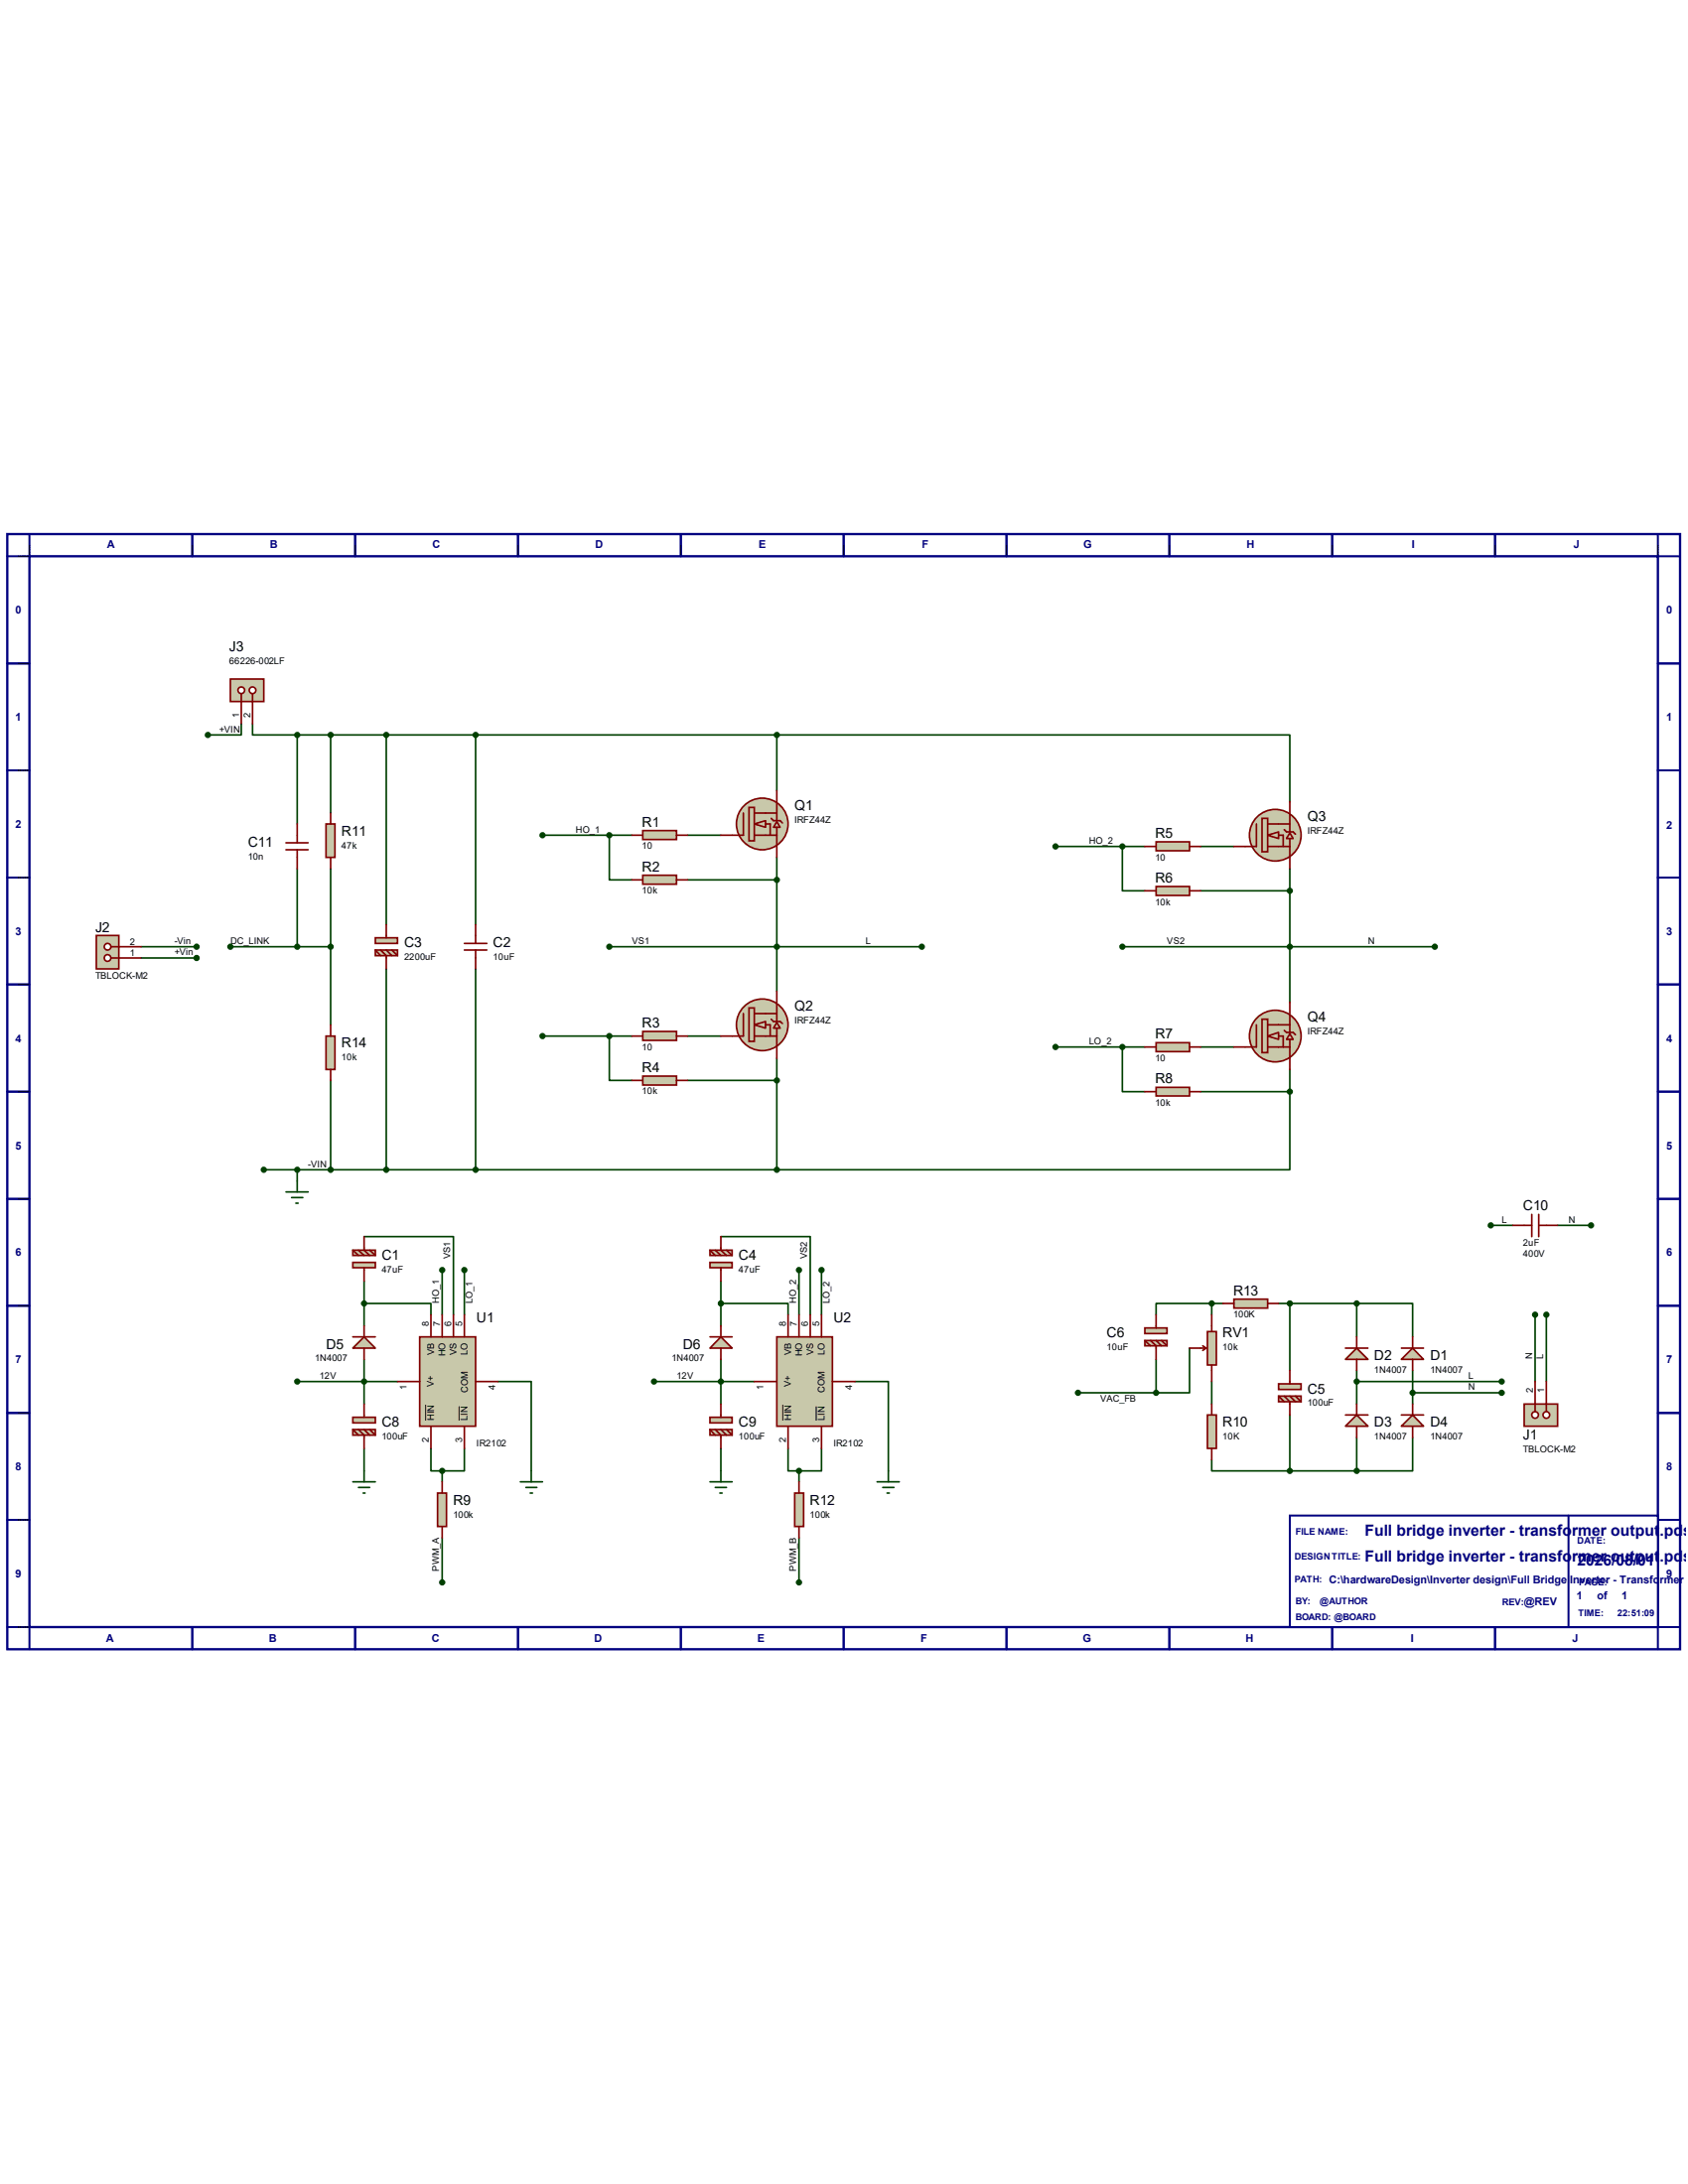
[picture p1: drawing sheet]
<svg xmlns="http://www.w3.org/2000/svg" width="216mm" height="279mm" viewBox="0 0 216 279" stroke-linecap="round" stroke-linejoin="round" font-family="sans-serif">
<path d="M.9 68.3h214v142.7h-214zM3.8 71.2h208.2v137h-208.2z" fill="none" stroke="#000080" stroke-width=".3"/>
<g fill="none" stroke="#000080" stroke-width=".25">
<path d="M3.8 68.3v2.9h-2.9M24.6 68.3v2.9M45.4 68.3v2.9M66.3 68.3v2.9M87.1 68.3v2.9M107.9 68.3v2.9M128.7 68.3v2.9M149.6 68.3v2.9M170.4 68.3v2.9M191.2 68.3v2.9M212 68.3v2.9h2.9M.9 84.9h2.9"/>
<path d="M.9 98.6h2.9M212 84.9h2.9M212 98.6h2.9M.9 112.3h2.9M212 112.3h2.9M.9 125.9h2.9M.9 139.7h2.9M212 125.9h2.9M212 139.7h2.9M.9 153.4h2.9M212 153.4h2.9M.9 167h2.9"/>
<path d="M212 167h2.9M.9 180.8h2.9M.9 194.4h2.9M212 180.8h2.9M212 194.4h2.9M.9 208.2h2.9v2.8M24.6 208.2v2.8M45.4 208.2v2.8M66.3 208.2v2.8M87.1 208.2v2.8M107.9 208.2v2.8M128.7 208.2v2.8"/>
<path d="M149.6 208.2v2.8M170.4 208.2v2.8M191.2 208.2v2.8M214.9 208.2h-2.9v2.8"/>
</g>
<g fill="none" stroke="#000" stroke-width=".13">
<path d="M2.3 71.2h1.4M3.8 69.8v1.2M24.6 69.8v1.2M45.4 69.8l.1 1.2M66.3 69.8v1.2M87.1 69.8v1.2M107.9 69.8v1.2M128.7 69.8l.1 1.2M149.6 69.8v1.2M170.4 69.8v1.2M191.2 69.8l.1 1.2M212 69.8l.1 1.2"/>
<path d="M2.3 84.9h1.4M2.3 98.6h1.4M2.3 112.3h1.4M2.3 125.9h1.4M2.3 139.7h1.4M2.3 153.4h1.4M2.3 167h1.4M2.3 180.8h1.4M2.3 194.4h1.4M2.3 208.2h1.4"/>
</g>
<path d="M165 193.9h47v14.3h-47z" fill="#fff" stroke="#000080" stroke-width=".25"/>
<path d="M200.6 193.9v14.3" fill="none" stroke="#000080" stroke-width=".25"/>
<g fill="none" stroke="#004000" stroke-width=".21">
<path d="M30.9 92.6v1.4h-4.3M32.3 92.6v1.4h5.7M38 94h61.4M38 94v11.4M42.3 94v10M49.4 94v24.3M60.8 94v24.3M99.4 94h65.6v8.6M99.4 94v7.1M38 111.1v10M42.3 111.1v20M69.4 106.8h11.4"/>
<path d="M77.9 106.8v5.8h2.9M87.9 106.8h4.3M87.9 112.6h11.5M99.4 109.7v17.1M135 108.3h11.4M143.6 108.3v5.7h2.8M153.5 108.3h4.3M153.5 114h11.5M165 111.1v17.1M18 121.1h7.1M18 122.6h7.1M29.5 121.1h12.8"/>
<path d="M42.3 138.2v11.4M49.4 124v25.6M60.8 124v25.6M69.4 132.5h11.4M77.9 132.5v5.7h2.9M77.9 121.1h40M87.9 132.5h4.3M87.9 138.2h11.5M99.4 135.4v14.2M135 133.9h11.4M143.6 133.9v5.8h2.8M143.6 121.1h39.9"/>
<path d="M153.5 133.9h4.3M153.5 139.7h11.5M165 139.7v9.9h-65.6M165 136.8v2.9M33.7 149.6h65.7M38 149.6v1.5M46.6 158.2h11.4v10M92.2 158.2h11.4v10M190.7 156.8h2.8M199.2 156.8h4.3M38 176.7h12.8M46.6 166.8h8.5v1.4"/>
<path d="M46.6 163.9v5.7M46.6 173.9v5.7M56.6 162.5v5.7M59.4 162.5v5.7M63.7 176.7h4.2v11.5M83.7 176.7h12.8M92.2 166.8h8.6v1.4M92.2 163.9v5.7M92.2 173.9v5.7M102.2 162.5v5.7M105.1 162.5v5.7M109.3 176.7h4.3v11.5"/>
<path d="M137.9 178.2h10M147.9 173.9v4.3M152.1 172.5v5.7h-4.2M155 166.8h-7.1v1.4M155 166.8h1.4M155 166.8v1.4M155 176.7v2.9M163.5 166.8h10M165 166.8v8.5M173.5 166.8h7.2v4.2M173.5 166.8v4.2M173.5 175.3v4.3"/>
<path d="M173.5 176.7h18.6M180.7 175.3v4.3M180.7 178.2h11.4M196.3 168.2v8.5M197.8 168.2v8.5M46.6 185.3v2.9M55.1 185.3v2.9h1.5M56.6 188.2v1.4M56.6 196.7v5.7M59.4 185.3v2.9h-2.8M92.2 185.3v2.9M100.8 185.3v2.9h1.4"/>
<path d="M102.2 188.2v1.4M102.2 196.7v5.7M105.1 185.3v2.9h-2.9M155 186.7v1.5h10M165 181v7.2M165 188.2h8.5M173.5 183.9v4.3M180.7 183.9v4.3h-7.2"/>
</g>
<g fill="#c8c8aa" stroke="#800000" stroke-width=".21">
<path d="M96.5 105.4l1.4-.4v.8z"/>
<path d="M95.8 103.3h.7v4.3h-.7z"/>
<circle cx="97.5" cy="105.4" r="3.3"/>
</g>
<path d="M95.1 104v2.8h-1.5M96.5 106.8h2.9M96.5 104h2.9M97.9 105.4h.6v1.4" fill="none" stroke="#800000" stroke-width=".21"/>
<path d="M99.4 105.1l.4 .7h-.9z" fill="#c8c8aa" stroke="#800000" stroke-width=".21"/>
<path d="M92.2 106.8h1.4M98.6 104.7l.3 .3h.9l.3 .3M99.4 101.1v1.5M99.4 102.7v2.3M99.4 105.8v3.9" fill="none" stroke="#800000" stroke-width=".21"/>
<g fill="#c8c8aa" stroke="#800000" stroke-width=".21">
<path d="M96.5 131.1l1.4-.4v.8z"/>
<path d="M95.8 128.9h.7v4.3h-.7z"/>
<circle cx="97.5" cy="131.1" r="3.3"/>
</g>
<path d="M95.1 129.7v2.8h-1.5M96.5 132.5h2.9M96.5 129.7h2.9M97.9 131.1h.6v1.4" fill="none" stroke="#800000" stroke-width=".21"/>
<path d="M99.4 130.8l.4 .7h-.9z" fill="#c8c8aa" stroke="#800000" stroke-width=".21"/>
<path d="M92.2 132.5h1.4M98.6 130.4l.3 .3h.9l.3 .2M99.4 126.8v1.4M99.4 128.4v2.3M99.4 131.5v3.9" fill="none" stroke="#800000" stroke-width=".21"/>
<g fill="#004000" stroke="#004000" stroke-width=".21">
<circle cx="99.4" cy="138.2" r=".3"/>
<circle cx="69.4" cy="106.8" r=".3"/>
</g>
<g fill="#c8c8aa" stroke="#800000" stroke-width=".21">
<path d="M162.1 106.8l1.4-.4v.9z"/>
<path d="M161.4 104.7h.7v4.3h-.7z"/>
<circle cx="163.1" cy="106.8" r="3.3"/>
</g>
<path d="M160.7 105.4v2.9h-1.4M162.1 108.3h2.9M162.1 105.4h2.9M163.5 106.8h.6v1.5" fill="none" stroke="#800000" stroke-width=".21"/>
<path d="M165 106.6l.4 .7h-.9z" fill="#c8c8aa" stroke="#800000" stroke-width=".21"/>
<path d="M157.8 108.3h1.5M164.3 106.1l.2 .3h.9l.3 .3M165 102.6v1.4M165 104.1v2.3M165 107.3v3.8" fill="none" stroke="#800000" stroke-width=".21"/>
<g fill="#c8c8aa" stroke="#800000" stroke-width=".21">
<path d="M162.1 132.5l1.4-.4v.9z"/>
<path d="M161.4 130.4h.7v4.3h-.7z"/>
<circle cx="163.1" cy="132.5" r="3.3"/>
</g>
<path d="M160.7 131.1v2.8h-1.4M162.1 133.9h2.9M162.1 131.1h2.9M163.5 132.5h.6v1.4" fill="none" stroke="#800000" stroke-width=".21"/>
<path d="M165 132.2l.4 .8h-.9z" fill="#c8c8aa" stroke="#800000" stroke-width=".21"/>
<path d="M157.8 133.9h1.5M164.3 131.8l.2 .3h.9l.3 .3M165 128.2v1.5M165 129.8v2.3M165 133v3.8" fill="none" stroke="#800000" stroke-width=".21"/>
<g fill="#004000" stroke="#004000" stroke-width=".21">
<circle cx="165" cy="114" r=".3"/>
<circle cx="165" cy="139.7" r=".3"/>
<circle cx="165" cy="121.1" r=".3"/>
<circle cx="183.5" cy="121.1" r=".3"/>
<circle cx="99.4" cy="121.1" r=".3"/>
<circle cx="117.9" cy="121.1" r=".3"/>
<circle cx="99.4" cy="94" r=".3"/>
<circle cx="99.4" cy="149.6" r=".3"/>
</g>
<g fill="#c8c8aa" stroke="#800000" stroke-width=".21">
<path d="M48 120h2.8v.7h-2.8z"/>
<path d="M48 121.5h2.8v.8h-2.8z"/>
</g>
<path d="M49.4 118.3v1.7M48 121.5l.7 .8M48.7 121.5l.7 .8v1.7M49.4 121.5l.7 .8M50.1 121.5l.7 .8" fill="none" stroke="#800000" stroke-width=".21"/>
<g fill="#004000" stroke="#004000" stroke-width=".21">
<circle cx="49.4" cy="94" r=".3"/>
<circle cx="49.4" cy="149.6" r=".3"/>
<circle cx="60.8" cy="94" r=".3"/>
<circle cx="60.8" cy="149.6" r=".3"/>
</g>
<path d="M82.2 106.3h4.3v1.1h-4.3z" fill="#c8c8aa" stroke="#800000" stroke-width=".21"/>
<path d="M80.8 106.8h1.4M86.5 106.8h1.4" fill="none" stroke="#800000" stroke-width=".21"/>
<path d="M82.2 112h4.3v1.1h-4.3z" fill="#c8c8aa" stroke="#800000" stroke-width=".21"/>
<path d="M80.8 112.6h1.4M86.5 112.6h1.4" fill="none" stroke="#800000" stroke-width=".21"/>
<g fill="#004000" stroke="#004000" stroke-width=".21">
<circle cx="99.4" cy="112.6" r=".3"/>
<circle cx="77.9" cy="106.8" r=".3"/>
<circle cx="69.4" cy="132.5" r=".3"/>
</g>
<path d="M82.2 132h4.3v1.1h-4.3z" fill="#c8c8aa" stroke="#800000" stroke-width=".21"/>
<path d="M80.8 132.5h1.4M86.5 132.5h1.4" fill="none" stroke="#800000" stroke-width=".21"/>
<path d="M82.2 137.7h4.3v1.1h-4.3z" fill="#c8c8aa" stroke="#800000" stroke-width=".21"/>
<path d="M80.8 138.2h1.4M86.5 138.2h1.4" fill="none" stroke="#800000" stroke-width=".21"/>
<g fill="#004000" stroke="#004000" stroke-width=".21">
<circle cx="77.9" cy="132.5" r=".3"/>
<circle cx="135" cy="108.3" r=".3"/>
</g>
<path d="M147.9 107.7h4.2v1.1h-4.2z" fill="#c8c8aa" stroke="#800000" stroke-width=".21"/>
<path d="M146.4 108.3h1.5M152.1 108.3h1.4" fill="none" stroke="#800000" stroke-width=".21"/>
<path d="M147.9 113.4h4.2v1.2h-4.2z" fill="#c8c8aa" stroke="#800000" stroke-width=".21"/>
<path d="M146.4 114h1.5M152.1 114h1.4" fill="none" stroke="#800000" stroke-width=".21"/>
<g fill="#004000" stroke="#004000" stroke-width=".21">
<circle cx="143.6" cy="108.3" r=".3"/>
<circle cx="135" cy="133.9" r=".3"/>
</g>
<path d="M147.9 133.4h4.2v1.1h-4.2z" fill="#c8c8aa" stroke="#800000" stroke-width=".21"/>
<path d="M146.4 133.9h1.5M152.1 133.9h1.4" fill="none" stroke="#800000" stroke-width=".21"/>
<path d="M147.9 139.1h4.2v1.1h-4.2z" fill="#c8c8aa" stroke="#800000" stroke-width=".21"/>
<path d="M60.8 118.3v2.4M59.4 121.5h2.9M59.4 120.7h2.9M60.8 121.5v2.5M146.4 139.7h1.5M152.1 139.7h1.4" fill="none" stroke="#800000" stroke-width=".21"/>
<circle cx="143.6" cy="133.9" r=".3" fill="#004000" stroke="#004000" stroke-width=".21"/>
<path d="M194.9 179.6h4.3v2.9h-4.3z" fill="#c8c8aa" stroke="#800000" stroke-width=".21"/>
<path d="M197.8 179.6v1" fill="none" stroke="#800000" stroke-width=".21"/>
<circle cx="197.8" cy="181" r=".42" fill="#fff" stroke="#800000" stroke-width=".21"/>
<path d="M196.3 179.6v1" fill="none" stroke="#800000" stroke-width=".21"/>
<circle cx="196.3" cy="181" r=".42" fill="#fff" stroke="#800000" stroke-width=".21"/>
<path d="M196.3 176.7v2.9M197.8 176.7v2.9" fill="none" stroke="#800000" stroke-width=".21"/>
<path d="M12.3 119.7h2.9v4.3h-2.9z" fill="#c8c8aa" stroke="#800000" stroke-width=".21"/>
<path d="M14.2 122.6h1" fill="none" stroke="#800000" stroke-width=".21"/>
<circle cx="13.8" cy="122.6" r=".42" fill="#fff" stroke="#800000" stroke-width=".21"/>
<path d="M14.2 121.1h1" fill="none" stroke="#800000" stroke-width=".21"/>
<circle cx="13.8" cy="121.1" r=".42" fill="#fff" stroke="#800000" stroke-width=".21"/>
<path d="M15.2 122.6h2.8M15.2 121.1h2.8" fill="none" stroke="#800000" stroke-width=".21"/>
<g fill="#004000" stroke="#004000" stroke-width=".21">
<circle cx="25.1" cy="121.1" r=".3"/>
<circle cx="25.1" cy="122.6" r=".3"/>
<circle cx="196.3" cy="168.2" r=".3"/>
<circle cx="197.8" cy="168.2" r=".3"/>
</g>
<path d="M180.7 172.5l1.4 1.4h-2.9z" fill="#c8c8aa" stroke="#800000" stroke-width=".21"/>
<path d="M179.2 172.5h2.9M180.7 171v1.5M180.7 173.9v1.4" fill="none" stroke="#800000" stroke-width=".21"/>
<path d="M173.5 172.5l1.5 1.4h-2.9z" fill="#c8c8aa" stroke="#800000" stroke-width=".21"/>
<path d="M172.1 172.5h2.9M173.5 171v1.5M173.5 173.9v1.4" fill="none" stroke="#800000" stroke-width=".21"/>
<path d="M173.5 181l1.5 1.5h-2.9z" fill="#c8c8aa" stroke="#800000" stroke-width=".21"/>
<path d="M173.5 179.6v1.4M172.1 181h2.9M173.5 182.5v1.4" fill="none" stroke="#800000" stroke-width=".21"/>
<path d="M180.7 181l1.4 1.5h-2.9z" fill="#c8c8aa" stroke="#800000" stroke-width=".21"/>
<path d="M180.7 179.6v1.4M179.2 181h2.9M180.7 182.5v1.4" fill="none" stroke="#800000" stroke-width=".21"/>
<g fill="#004000" stroke="#004000" stroke-width=".21">
<circle cx="180.7" cy="178.2" r=".3"/>
<circle cx="173.5" cy="176.7" r=".3"/>
</g>
<path d="M53.7 171h7.1v11.5h-7.1z" fill="#c8c8aa" stroke="#800000" stroke-width=".21"/>
<path d="M50.8 176.7h2.9M55.1 168.2v2.8M56.6 168.2v2.8M58 168.2v2.8M59.4 168.2v2.8M60.8 176.7h2.9M55.1 182.5v2.8M59.4 182.5v2.8" fill="none" stroke="#800000" stroke-width=".21"/>
<path d="M54.4 179.7v2M58.7 179.9v1.8" fill="none" stroke="#000" stroke-width=".13"/>
<path d="M56 191h1.1v4.3h-1.1z" fill="#c8c8aa" stroke="#800000" stroke-width=".21"/>
<path d="M56.6 189.6v1.4M56.6 195.3v1.4" fill="none" stroke="#800000" stroke-width=".21"/>
<g fill="#c8c8aa" stroke="#800000" stroke-width=".21">
<path d="M45.1 161.5h2.9v.7h-2.9z"/>
<path d="M45.1 159.9h2.9v.7h-2.9z"/>
</g>
<path d="M45.1 159.9l.7 .7M45.8 159.9l.8 .7M46.6 158.2v1.7l.7 .7M47.3 159.9l.7 .7M46.6 162.2v1.7" fill="none" stroke="#800000" stroke-width=".21"/>
<path d="M46.6 171l1.4 1.5h-2.9z" fill="#c8c8aa" stroke="#800000" stroke-width=".21"/>
<path d="M45.1 171h2.9M46.6 169.6v1.4M46.6 172.5v1.4" fill="none" stroke="#800000" stroke-width=".21"/>
<g fill="#004000" stroke="#004000" stroke-width=".21">
<circle cx="59.4" cy="162.5" r=".3"/>
<circle cx="56.6" cy="162.5" r=".3"/>
<circle cx="77.9" cy="121.1" r=".3"/>
<circle cx="143.6" cy="121.1" r=".3"/>
</g>
<g fill="#c8c8aa" stroke="#800000" stroke-width=".21">
<path d="M163.5 177h2.9v.8h-2.9z"/>
<path d="M163.5 178.6h2.9v.7h-2.9z"/>
</g>
<path d="M163.5 178.6l.8 .7M164.3 178.6l.7 .7v1.7M165 175.3v1.7M165 178.6l.7 .7M165.7 178.6l.7 .7" fill="none" stroke="#800000" stroke-width=".21"/>
<g fill="#004000" stroke="#004000" stroke-width=".21">
<circle cx="46.6" cy="176.7" r=".3"/>
<circle cx="38" cy="176.7" r=".3"/>
<circle cx="46.6" cy="166.8" r=".3"/>
<circle cx="56.6" cy="188.2" r=".3"/>
<circle cx="56.6" cy="202.4" r=".3"/>
<circle cx="173.5" cy="166.8" r=".3"/>
<circle cx="173.5" cy="188.2" r=".3"/>
<circle cx="192.1" cy="176.7" r=".3"/>
<circle cx="192.1" cy="178.2" r=".3"/>
<circle cx="165" cy="166.8" r=".3"/>
<circle cx="165" cy="188.2" r=".3"/>
</g>
<path d="M36.6 152.5h2.8M37.3 153.2h1.4M37.8 153.9h.3M38 151.1v1.4M66.5 189.6h2.9M67.3 190.3h1.4M67.8 191h.3M67.9 188.2v1.4" fill="none" stroke="#004000" stroke-width=".21"/>
<path d="M99.4 171h7.1v11.5h-7.1z" fill="#c8c8aa" stroke="#800000" stroke-width=".21"/>
<path d="M96.5 176.7h2.9M100.8 168.2v2.8M102.2 168.2v2.8M103.6 168.2v2.8M105.1 168.2v2.8M106.5 176.7h2.8M100.8 182.5v2.8M105.1 182.5v2.8" fill="none" stroke="#800000" stroke-width=".21"/>
<path d="M100.1 179.7v2M104.4 179.9v1.8" fill="none" stroke="#000" stroke-width=".13"/>
<path d="M101.6 191h1.2v4.3h-1.2z" fill="#c8c8aa" stroke="#800000" stroke-width=".21"/>
<path d="M102.2 189.6v1.4M102.2 195.3v1.4" fill="none" stroke="#800000" stroke-width=".21"/>
<g fill="#c8c8aa" stroke="#800000" stroke-width=".21">
<path d="M90.8 161.5h2.8v.7h-2.8z"/>
<path d="M90.8 159.9h2.8v.7h-2.8z"/>
</g>
<path d="M90.8 159.9l.7 .7M91.5 159.9l.7 .7M92.2 158.2v1.7l.7 .7M92.9 159.9l.7 .7M92.2 162.2v1.7" fill="none" stroke="#800000" stroke-width=".21"/>
<path d="M92.2 171l1.4 1.5h-2.8z" fill="#c8c8aa" stroke="#800000" stroke-width=".21"/>
<path d="M90.8 171h2.8M92.2 169.6v1.4M92.2 172.5v1.4" fill="none" stroke="#800000" stroke-width=".21"/>
<g fill="#004000" stroke="#004000" stroke-width=".21">
<circle cx="105.1" cy="162.5" r=".3"/>
<circle cx="102.2" cy="162.5" r=".3"/>
<circle cx="92.2" cy="176.7" r=".3"/>
<circle cx="83.7" cy="176.7" r=".3"/>
<circle cx="92.2" cy="166.8" r=".3"/>
<circle cx="102.2" cy="188.2" r=".3"/>
<circle cx="102.2" cy="202.4" r=".3"/>
</g>
<path d="M112.2 189.6h2.8M112.9 190.3h1.4M113.5 191h.2M113.6 188.2v1.4" fill="none" stroke="#004000" stroke-width=".21"/>
<path d="M157.8 166.2h4.3v1.1h-4.3z" fill="#c8c8aa" stroke="#800000" stroke-width=".21"/>
<path d="M156.4 166.8h1.4M162.1 166.8h1.4" fill="none" stroke="#800000" stroke-width=".21"/>
<path d="M154.4 181h1.2v4.3h-1.2z" fill="#c8c8aa" stroke="#800000" stroke-width=".21"/>
<path d="M155 179.6v1.4M155 185.3v1.4" fill="none" stroke="#800000" stroke-width=".21"/>
<path d="M154.4 170.3h1.2v4.3h-1.2z" fill="#c8c8aa" stroke="#800000" stroke-width=".21"/>
<path d="M152.1 172.5h2.2M153.8 172.2l.5 .3M154.3 172.5l-.5 .3M155 168.2v2.1M155 174.6v2.1" fill="none" stroke="#800000" stroke-width=".21"/>
<g fill="#c8c8aa" stroke="#800000" stroke-width=".21">
<path d="M146.4 169.9h2.9v.7h-2.9z"/>
<path d="M146.4 171.5h2.9v.7h-2.9z"/>
</g>
<path d="M146.4 171.5l.8 .7M147.2 171.5l.7 .7v1.7M147.9 168.2v1.7M147.9 171.5l.6 .7M148.5 171.5l.8 .7" fill="none" stroke="#800000" stroke-width=".21"/>
<g fill="#004000" stroke="#004000" stroke-width=".21">
<circle cx="155" cy="166.8" r=".3"/>
<circle cx="147.9" cy="178.2" r=".3"/>
<circle cx="137.9" cy="178.2" r=".3"/>
<circle cx="190.7" cy="156.8" r=".3"/>
<circle cx="203.5" cy="156.8" r=".3"/>
</g>
<g fill="#c8c8aa" stroke="#800000" stroke-width=".21">
<path d="M45.1 181.3h2.9v.7h-2.9z"/>
<path d="M45.1 182.9h2.9v.7h-2.9z"/>
</g>
<path d="M46.6 179.6v1.7M45.1 182.9l.7 .7M45.8 182.9l.8 .7v1.7M46.6 182.9l.7 .7M47.3 182.9l.7 .7" fill="none" stroke="#800000" stroke-width=".21"/>
<path d="M45.1 189.6h2.9M45.8 190.3h1.5M46.4 191h.3M46.6 188.2v1.4" fill="none" stroke="#004000" stroke-width=".21"/>
<g fill="#c8c8aa" stroke="#800000" stroke-width=".21">
<path d="M90.8 181.3h2.8v.7h-2.8z"/>
<path d="M90.8 182.9h2.8v.7h-2.8z"/>
</g>
<path d="M92.2 179.6v1.7M90.8 182.9l.7 .7M91.5 182.9l.7 .7v1.7M92.2 182.9l.7 .7M92.9 182.9l.7 .7" fill="none" stroke="#800000" stroke-width=".21"/>
<path d="M90.8 189.6h2.8M91.5 190.3h1.4M92.1 191h.3M92.2 188.2v1.4" fill="none" stroke="#004000" stroke-width=".21"/>
<path d="M41.7 105.4h1.1v4.3h-1.1z" fill="#c8c8aa" stroke="#800000" stroke-width=".21"/>
<path d="M42.3 104v1.4M42.3 109.7v1.4" fill="none" stroke="#800000" stroke-width=".21"/>
<g fill="#004000" stroke="#004000" stroke-width=".21">
<circle cx="38" cy="149.6" r=".3"/>
<circle cx="33.7" cy="149.6" r=".3"/>
</g>
<path d="M41.7 132.5h1.1v4.3h-1.1z" fill="#c8c8aa" stroke="#800000" stroke-width=".21"/>
<path d="M36.6 108.7h2.8M36.6 107.8h2.8M38 105.4v2.4M38 108.7v2.4M42.3 131.1v1.4M42.3 136.8v1.4M193.5 156.8h2.4M195.9 155.4v2.8M196.8 155.4v2.8M196.8 156.8h2.4" fill="none" stroke="#800000" stroke-width=".21"/>
<g fill="#004000" stroke="#004000" stroke-width=".21">
<circle cx="42.3" cy="94" r=".3"/>
<circle cx="42.3" cy="149.6" r=".3"/>
<circle cx="42.3" cy="121.1" r=".3"/>
<circle cx="29.5" cy="121.1" r=".3"/>
<circle cx="38" cy="121.1" r=".3"/>
<circle cx="38" cy="94" r=".3"/>
<circle cx="26.6" cy="94" r=".3"/>
</g>
<path d="M29.5 86.9h4.2v2.8h-4.2z" fill="#c8c8aa" stroke="#800000" stroke-width=".21"/>
<path d="M30.9 88.7v1" fill="none" stroke="#800000" stroke-width=".21"/>
<circle cx="30.9" cy="88.3" r=".42" fill="#fff" stroke="#800000" stroke-width=".21"/>
<path d="M32.3 88.7v1" fill="none" stroke="#800000" stroke-width=".21"/>
<circle cx="32.3" cy="88.3" r=".42" fill="#fff" stroke="#800000" stroke-width=".21"/>
<path d="M30.9 89.7v2.9M32.3 89.7v2.9" fill="none" stroke="#800000" stroke-width=".21"/>
<g font-size="2" fill="#000080">
<text x="174.5" y="196.5">Full bridge inverter - transformer output.pdsp</text>
<text x="174.5" y="199.8">Full bridge inverter - transformer output.pdsp</text>
<text x="201.8" y="200.2">2026/08/01</text>
</g>
<g font-size="1.8">
<text x="29.3" y="83.4">J3</text>
<text x="43.7" y="106.9">R11</text>
<text x="82.1" y="105.8">R1</text>
<text x="101.6" y="103.6">Q1</text>
<text x="147.7" y="107.2">R5</text>
<text x="167.2" y="105.1">Q3</text>
<text x="31.7" y="108.3">C11</text>
<text x="82.1" y="111.5">R2</text>
<text x="147.7" y="112.9">R6</text>
<text x="12.2" y="119.2">J2</text>
<text x="51.7" y="121.2">C3</text>
<text x="63.1" y="121.2">C2</text>
<text x="82.1" y="131.4">R3</text>
<text x="101.6" y="129.3">Q2</text>
<text x="167.2" y="130.7">Q4</text>
<text x="43.7" y="134">R14</text>
<text x="82.1" y="137.2">R4</text>
<text x="147.7" y="132.9">R7</text>
<text x="147.7" y="138.6">R8</text>
<text x="194.8" y="154.9">C10</text>
<text x="48.8" y="161.1">C1</text>
<text x="94.5" y="161.1">C4</text>
<text x="157.7" y="165.7">R13</text>
<text x="41.7" y="172.6">D5</text>
<text x="61" y="169.1">U1</text>
<text x="87.3" y="172.6">D6</text>
<text x="106.6" y="169.1">U2</text>
<text x="141.6" y="171.1">C6</text>
<text x="156.4" y="171.1">RV1</text>
<text x="175.8" y="173.9">D2</text>
<text x="182.9" y="173.9">D1</text>
<text x="167.2" y="178.3">C5</text>
<text x="48.8" y="182.5">C8</text>
<text x="94.5" y="182.5">C9</text>
<text x="156.4" y="182.5">R10</text>
<text x="175.8" y="182.5">D3</text>
<text x="182.9" y="182.5">D4</text>
<text x="194.8" y="184.2">J1</text>
<text x="58" y="192.5">R9</text>
<text x="103.6" y="192.5">R12</text>
</g>
<g font-size="1.4" fill="#000080">
<text x="13.7" y="70.1">A</text>
<text x="34.5" y="70.1">B</text>
<text x="55.3" y="70.1">C</text>
<text x="76.2" y="70.1">D</text>
<text x="97" y="70.1">E</text>
<text x="117.9" y="70.1">F</text>
<text x="138.6" y="70.1">G</text>
<text x="159.5" y="70.1">H</text>
<text x="180.6" y="70.1">I</text>
<text x="201.3" y="70.1">J</text>
<text x="1.9" y="78.5">0</text>
<text x="213.1" y="78.5">0</text>
<text x="1.9" y="92.2">1</text>
<text x="213.1" y="92.2">1</text>
<text x="1.9" y="105.9">2</text>
<text x="213.1" y="106.1">2</text>
<text x="1.9" y="119.6">3</text>
<text x="213.1" y="119.6">3</text>
<text x="1.9" y="133.3">4</text>
<text x="213.1" y="133.3">4</text>
<text x="1.9" y="147">5</text>
<text x="213.1" y="147">5</text>
<text x="1.9" y="160.7">6</text>
<text x="213.1" y="160.7">6</text>
<text x="1.9" y="174.4">7</text>
<text x="213.1" y="174.4">7</text>
<text x="1.9" y="188.1">8</text>
<text x="213.1" y="188.1">8</text>
<text x="1.9" y="201.8">9</text>
<text x="170" y="202.6">C:\hardwareDesign\Inverter design\Full Bridge Inverter - Transformer ou</text>
<text x="213.1" y="201.8">9</text>
<text x="194.9" y="205.4">@REV</text>
<text x="201.7" y="204.6">1</text>
<text x="204.3" y="204.6">of</text>
<text x="207.4" y="204.6">1</text>
<text x="13.5" y="210.1">A</text>
<text x="34.4" y="210.1">B</text>
<text x="55.2" y="210.1">C</text>
<text x="76" y="210.1">D</text>
<text x="96.9" y="210.1">E</text>
<text x="117.8" y="210.1">F</text>
<text x="138.5" y="210.1">G</text>
<text x="159.3" y="210.1">H</text>
<text x="180.5" y="210.1">I</text>
<text x="201.1" y="210.1">J</text>
</g>
<g font-size="1.2">
<text x="29.3" y="85">66226-002LF</text>
<text x="28" y="93.7">+VIN</text>
<text x="30.6" y="91.8" transform="rotate(-90 30.6 91.8)">1</text>
<text x="32" y="91.8" transform="rotate(-90 32 91.8)">2</text>
<text x="73.7" y="106.5">HO_1</text>
<text x="101.6" y="105.3">IRFZ44Z</text>
<text x="139.3" y="107.9">HO_2</text>
<text x="167.2" y="106.7">IRFZ44Z</text>
<text x="31.7" y="110">10n</text>
<text x="43.7" y="108.5">47k</text>
<text x="82.1" y="108.6">10</text>
<text x="147.7" y="110.1">10</text>
<text x="82.1" y="114.3">10k</text>
<text x="147.7" y="115.8">10k</text>
<text x="12.2" y="125.2">TBLOCK-M2</text>
<text x="16.6" y="122.3">1</text>
<text x="16.6" y="120.9">2</text>
<text x="22.3" y="120.8">-Vin</text>
<text x="22.3" y="122.2">+Vin</text>
<text x="29.5" y="120.8">DC_LINK</text>
<text x="51.7" y="122.8">2200uF</text>
<text x="63.1" y="122.8">10uF</text>
<text x="80.8" y="120.8">VS1</text>
<text x="110.7" y="120.8">L</text>
<text x="149.3" y="120.8">VS2</text>
<text x="175" y="120.8">N</text>
<text x="101.6" y="130.9">IRFZ44Z</text>
<text x="43.7" y="135.6">10k</text>
<text x="82.1" y="134.3">10</text>
<text x="139.3" y="133.6">LO_2</text>
<text x="147.7" y="135.7">10</text>
<text x="167.2" y="132.4">IRFZ44Z</text>
<text x="82.1" y="140">10k</text>
<text x="147.7" y="141.4">10k</text>
<text x="39.4" y="149.3">-VIN</text>
<text x="57.6" y="161" transform="rotate(-90 57.6 161)">VS1</text>
<text x="103.2" y="161" transform="rotate(-90 103.2 161)">VS2</text>
<text x="192.1" y="156.5">L</text>
<text x="194.8" y="159.4">2uF</text>
<text x="194.8" y="160.8">400V</text>
<text x="200.6" y="156.5">N</text>
<text x="48.8" y="162.8">47uF</text>
<text x="56.1" y="166.8" transform="rotate(-90 56.1 166.8)">HO_1</text>
<text x="60.4" y="166.8" transform="rotate(-90 60.4 166.8)">LO_1</text>
<text x="94.5" y="162.8">47uF</text>
<text x="101.8" y="166.8" transform="rotate(-90 101.8 166.8)">HO_2</text>
<text x="106.1" y="166.8" transform="rotate(-90 106.1 166.8)">LO_2</text>
<text x="54.8" y="169.6" transform="rotate(-90 54.8 169.6)">8</text>
<text x="55.5" y="173.3" transform="rotate(-90 55.5 173.3)">VB</text>
<text x="56.3" y="169.6" transform="rotate(-90 56.3 169.6)">7</text>
<text x="56.9" y="173.5" transform="rotate(-90 56.9 173.5)">HO</text>
<text x="57.7" y="169.6" transform="rotate(-90 57.7 169.6)">6</text>
<text x="58.4" y="173.3" transform="rotate(-90 58.4 173.3)">VS</text>
<text x="59.1" y="169.6" transform="rotate(-90 59.1 169.6)">5</text>
<text x="59.8" y="173.3" transform="rotate(-90 59.8 173.3)">LO</text>
<text x="100.5" y="169.6" transform="rotate(-90 100.5 169.6)">8</text>
<text x="101.2" y="173.3" transform="rotate(-90 101.2 173.3)">VB</text>
<text x="101.9" y="169.6" transform="rotate(-90 101.9 169.6)">7</text>
<text x="102.6" y="173.5" transform="rotate(-90 102.6 173.5)">HO</text>
<text x="103.3" y="169.6" transform="rotate(-90 103.3 169.6)">6</text>
<text x="104" y="173.3" transform="rotate(-90 104 173.3)">VS</text>
<text x="104.8" y="169.6" transform="rotate(-90 104.8 169.6)">5</text>
<text x="105.5" y="173.3" transform="rotate(-90 105.5 173.3)">LO</text>
<text x="141.6" y="172.8">10uF</text>
<text x="156.4" y="172.8">10k</text>
<text x="157.7" y="168.5">100K</text>
<text x="196" y="173.9" transform="rotate(-90 196 173.9)">N</text>
<text x="197.4" y="173.9" transform="rotate(-90 197.4 173.9)">L</text>
<text x="40.3" y="174.2">1N4007</text>
<text x="40.9" y="176.4">12V</text>
<text x="52" y="177.8" transform="rotate(-90 52 177.8)">1</text>
<text x="55.5" y="177.5" transform="rotate(-90 55.5 177.5)">V+</text>
<text x="59.8" y="178.1" transform="rotate(-90 59.8 178.1)">COM</text>
<text x="63.3" y="177.8" transform="rotate(-90 63.3 177.8)">4</text>
<text x="85.9" y="174.2">1N4007</text>
<text x="86.5" y="176.4">12V</text>
<text x="97.6" y="177.8" transform="rotate(-90 97.6 177.8)">1</text>
<text x="101.1" y="177.5" transform="rotate(-90 101.1 177.5)">V+</text>
<text x="105.5" y="178.1" transform="rotate(-90 105.5 178.1)">COM</text>
<text x="109" y="177.8" transform="rotate(-90 109 177.8)">4</text>
<text x="140.7" y="179.3">VAC_FB</text>
<text x="167.2" y="179.9">100uF</text>
<text x="175.8" y="175.6">1N4007</text>
<text x="182.9" y="175.6">1N4007</text>
<text x="187.8" y="176.4">L</text>
<text x="187.8" y="177.8">N</text>
<text x="196" y="178.2" transform="rotate(-90 196 178.2)">2</text>
<text x="197.5" y="178.2" transform="rotate(-90 197.5 178.2)">1</text>
<text x="48.8" y="184.1">100uF</text>
<text x="54.8" y="184.6" transform="rotate(-90 54.8 184.6)">2</text>
<text x="55.5" y="181.7" transform="rotate(-90 55.5 181.7)">HIN</text>
<text x="59.1" y="184.6" transform="rotate(-90 59.1 184.6)">3</text>
<text x="59.8" y="181.7" transform="rotate(-90 59.8 181.7)">LIN</text>
<text x="61" y="185.1">IR2102</text>
<text x="94.5" y="184.1">100uF</text>
<text x="100.5" y="184.6" transform="rotate(-90 100.5 184.6)">2</text>
<text x="101.2" y="181.7" transform="rotate(-90 101.2 181.7)">HIN</text>
<text x="104.8" y="184.6" transform="rotate(-90 104.8 184.6)">3</text>
<text x="105.5" y="181.7" transform="rotate(-90 105.5 181.7)">LIN</text>
<text x="106.6" y="185.1">IR2102</text>
<text x="156.4" y="184.1">10K</text>
<text x="175.8" y="184.1">1N4007</text>
<text x="182.9" y="184.1">1N4007</text>
<text x="194.8" y="185.8">TBLOCK-M2</text>
<text x="58" y="194.1">100k</text>
<text x="103.6" y="194.1">100k</text>
<text x="56.1" y="201" transform="rotate(-90 56.1 201)">PWM_A</text>
<text x="101.8" y="201" transform="rotate(-90 101.8 201)">PWM_B</text>
</g>
<g font-size="1.2" fill="#000080">
<text x="165.7" y="196.4">FILE NAME:</text>
<text x="201.8" y="197.5">DATE:</text>
<text x="165.6" y="202.5">PATH:</text>
<text x="165.6" y="199.5">DESIGN TITLE:</text>
<text x="201.9" y="202.8">PAGE:</text>
<text x="165.7" y="205.2">BY:</text>
<text x="165.7" y="207.2">BOARD: @BOARD</text>
<text x="168.8" y="205.2">@AUTHOR</text>
<text x="192.1" y="205.3">REV:</text>
<text x="201.9" y="206.8">TIME:</text>
<text x="206.8" y="206.8">22:51:09</text>
</g>
</svg>
